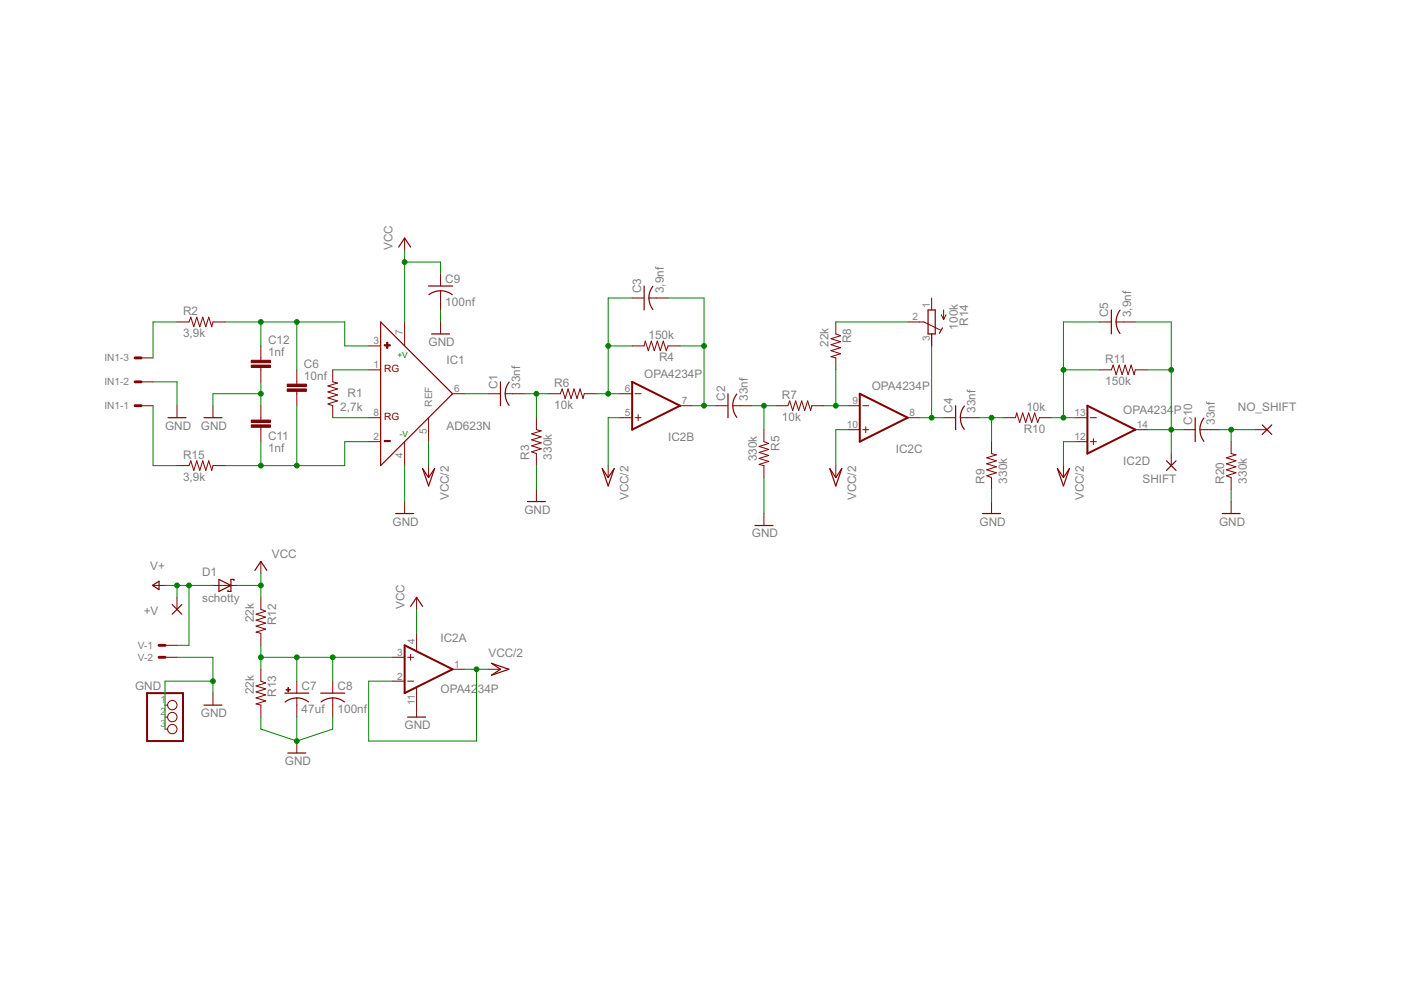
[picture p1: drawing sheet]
<svg xmlns="http://www.w3.org/2000/svg" width="297mm" height="210mm" viewBox="0 0 297 210" stroke-linecap="round" stroke-linejoin="round" font-family="sans-serif">
<g fill="none" stroke="#800000" stroke-width=".25">
<path d="M84.5 52.4l1.3-1.9 1.3 1.9M80.7 68.3l15.2 15.2-15.2 15.2zM90.9 60.6h5M90.9 62.5a4 4 0 0 1 5 0M91.5 70.8h3.8M136.6 60.6v5.1M138.4 60.7a4 4 0 0 0 0 4.9M196.8 65.7h1.5v5.1h-1.5zM199.8 69.5l-.6 1.2M235.6 65.7v5.1M236.6 68.3l.3 1.5 .6 .9M237.5 65.8l-.6 .9-.3 1.6"/>
<path d="M35.6 88.6h3.8M43.2 88.6h3.9M89.6 99.4l1.3 1.9 1.2-1.9-1.2 3.6zM106.1 81v5M107.9 81a4 4 0 0 0 0 5M127.7 99.4l1.2 1.9 1.3-1.9-1.3 3.6zM154.3 83.5v5.1M156.2 83.5a4 4 0 0 0 0 5M175.9 99.4l1.3 1.9 1.3-1.9-1.3 3.6zM202.6 86v5.1M203.6 88.6l.3 1.5 .5 .9M204.5 86.1l-.6 .9-.3 1.6"/>
<path d="M224.2 99.4l1.3 1.9 1.2-1.9-1.2 3.6zM247.3 97.7l2 2M249.3 97.7l-2 2M253.4 88.6v5M255.2 88.6a4 4 0 0 0 0 5M267.6 90.1l2 2M269.6 90.1l-2 2M83.9 108.9h3.8M111.8 106.3h3.8M160.1 111.4h3.8M208.3 108.9h3.8M259.1 108.9h3.8"/>
<path d="M32.3 124.1l1.4-.9v1.8zM36.5 128.2l2 2M38.5 128.2l-2 2M46.4 122.9l2.6 1.2-2.6 1.3zM49.6 123.1v-.2h-.6v2.5h-.7v-.3M54 120.9l1.3-1.9 1.3 1.9M87.1 128.6l1.2-1.9 1.3 1.9M43.2 149.5h3.9M60.4 147h5.1M60.5 148.8a4 4 0 0 1 4.9 0M61 159.7h3.8M68 147h5.1"/>
<path d="M68.1 148.8a4 4 0 0 1 4.9 0M86.4 152h3.8M104.2 140.6l3.7 1.3-3.7 1.3 1.9-1.3z"/>
</g>
<g fill="#800000" stroke="#800000" stroke-width=".21">
<path d="M82 72.6h.2v1.3h-.2z"/>
<path d="M81.5 73.1h1.2v.2h-1.2z"/>
<path d="M81.5 93.4h1.2v.2h-1.2z"/>
<path d="M60.7 146.2h.9v.1h-.9z"/>
<path d="M61 145.8h.2v.9h-.2z"/>
<path d="M60.9 82.5h4.1v.5h-4.1z"/>
<path d="M60.9 81.4h4.1v.6h-4.1z"/>
<path d="M53.3 90.1h4v.5h-4z"/>
<path d="M53.3 89.1h4v.5h-4z"/>
<path d="M53.3 77.4h4v.5h-4z"/>
<path d="M53.3 76.4h4v.5h-4z"/>
</g>
<g fill="none" stroke="#800000" stroke-width=".21">
<path d="M85.8 50.5v2.5M93.4 58.1v2.5M29.9 75.9h2.5M37.5 68.3h2.6l.3-1.1 .7 2.1 .6-2.1 .7 2.1 .6-2.1 .6 2.1 .7-2.1 .6 2.1 .2-1h2.6M55.3 73.3v3.1M55.3 77.9v3.1M62.9 78.4v3.1M70.5 78.4v2.6l1.1 .2-2.1 .6 2.1 .7-2.1 .6 2.1 .6-2.1 .7 2.1 .6-2.1 .6 1 .4v2.6M78.2 73.3h2.5M78.2 78.4h2.5M85.8 68.3v5M93.4 61.7v4"/>
<path d="M93.4 68.3v2.5M134 73.3h2.6l.2-1 .7 2.1 .6-2.1 .6 2.1 .7-2.1 .6 2.1 .6-2.1 .7 2.1 .3-1.1h2.6M134 63.2h2.6M137.6 63.2h4M177.2 68.3v2.5l1 .4-2 .6 2 .7-2 .6 2 .6-2 .7 2 .6-2 .6 1 .3v2.5M192.4 68.3h3.5l3.5 1.7M197.5 63.2v2.5M197.5 70.8v2.5M199.6 66.7l.5 1.1M200.1 65.7v2.1M200.6 66.7l-.5 1.1M233.1 78.4h2.5l.4-1 .6 2 .7-2 .6 2 .6-2 .7 2 .6-2 .7 2 .2-1h2.5"/>
<path d="M233.1 68.3h2.5M236.6 68.3h4.1M29.9 86h2.5M29.9 81h2.5M37.5 86v2.6M37.5 98.7h2.6l.3-1 .7 2 .6-2 .7 2 .6-2 .6 2 .7-2 .6 2 .2-1h2.6M45.1 86v2.6M55.3 86v3.1M55.3 90.6v3M62.9 83v3M78.2 93.6h2.5M78.2 88.6h2.5"/>
<path d="M85.8 93.6v5.1M90.9 88.6v5M90.9 98.7v2.6M95.9 83.5h2.6M103.6 83.5h2.5M107.1 83.5h4.1M113.7 88.6v2.5l1 .3-2 .6 2 .6-2 .7 2 .6-2 .6 2 .7-2 .6 1 .4v2.5M116.3 83.5h2.5l.4-1 .6 2 .6-2 .7 2 .6-2 .6 2 .7-2 .6 2 .3-1h2.5M128.9 98.7v2.6M131.5 83.5h2.5M131.5 88.6h2.5M134.7 83.5h1.2"/>
<path d="M134.7 88.6h1.2M135.3 87.9v1.3M144.2 86h2.5M151.8 86h2.5M155.4 86h4M162 91.1v2.5l1 .4-2 .7 2 .6-2 .6 2 .7-2 .6 2 .6-2 .7 1 .2v2.6M164.5 86h2.5l.4-1 .7 2 .6-2 .6 2 .7-2 .6 2 .6-2 .7 2 .2-1h2.6M177.2 98.7v2.6M179.7 86h2.6M179.7 91.1h2.6M182.9 86h1.3M182.9 91.1h1.3"/>
<path d="M183.6 90.5v1.2M192.4 88.6h2.6M200.1 88.6h2.5M203.6 88.6h4.1M210.2 93.6v2.6l1 .2-2 .7 2 .6-2 .6 2 .7-2 .6 2 .6-2 .7 1 .4v2.5M212.8 88.6h2.5l.3-1.1 .6 2.1 .6-2.1 .7 2.1 .6-2.1 .6 2.1 .7-2.1 .6 2.1 .4-1h2.5M225.5 98.7v2.6M228 93.6h2.5M228 88.6h2.5M231.2 93.6h1.3M231.2 88.6h1.3M231.8 93v1.3"/>
<path d="M240.7 91.1h2.5M248.3 96.2v2.5M250.9 91.1h2.5M254.4 91.1h4.1M261 93.6v2.6l1 .2-2 .7 2 .6-2 .6 2 .7-2 .6 2 .6-2 .7 1 .4v2.5M266.1 91.1h2.5M55.3 119v2.6M85.8 106.3v2.6M113.7 103.8v2.5M162 108.9v2.5M210.2 106.3v2.6M261 106.3v2.6"/>
<path d="M32.4 124.1h2.6M35 139.4h2.5M35 136.8h2.5M37.5 126.7v2.5M45.1 124.1h5.1M55.3 126.7v2.5l1 .4-2 .6 2 .7-2 .6 2 .6-2 .7 2 .6-2 .6 1 .3v2.5M83.2 139.4h2.6M86.4 139.4h1.3M87.1 138.7v1.3M88.3 126.7v2.5M88.3 134.3v3.7M35 149.5h.5"/>
<path d="M35 152h.5M35 154.6h.5M45.1 147v2.5M55.3 141.9v2.5l1 .4-2 .6 2 .7-2 .6 2 .6-2 .7 2 .6-2 .6 1 .3v2.5M62.9 144.4v2.6M62.9 148v4M62.9 157.1v2.6M70.5 144.4v2.6M70.5 148v4M83.2 144.4h2.6M86.4 144.4h1.3M88.3 145.8v6.2"/>
<path d="M95.9 141.9h2.6M103.6 141.9h2.5"/>
<circle cx="36.5" cy="149.5" r=".99"/>
<circle cx="36.5" cy="152" r=".99"/>
<circle cx="36.5" cy="154.6" r=".99"/>
</g>
<path d="M134 81l10.2 5-10.2 5.1zM182.3 83.5l10.1 5.1-10.1 5zM230.5 86l10.2 5.1-10.2 5.1zM85.8 136.8l10.1 5.1-10.1 5.1zM31.2 147h7.6v10.1h-7.6z" fill="none" stroke="#800000" stroke-width=".42"/>
<path d="M28.6 75.9h1.3M28.6 86h1.3M28.6 81h1.3M33.7 136.8h1.3M33.7 139.4h1.3" fill="none" stroke="#800000" stroke-width=".61"/>
<g fill="none" stroke="#008000" stroke-width=".21">
<path d="M85.8 53v15.3M85.8 55.6h7.6v2.5M37.5 68.3h-5.1v7.6M47.7 68.3h25.4v5h5.1M55.3 68.3v5M62.9 68.3v10.1M70.5 78.4h7.7M93.4 65.7v2.6M128.9 73.3h5.1M134 63.2h-5.1v20.3M141.6 63.2h7.7v22.8M144.2 73.3h5.1"/>
<path d="M177.2 78.4v7.6M177.2 68.3h15.2M197.5 73.3v15.3M225.5 78.4h7.6M233.1 68.3h-7.6v20.3M240.7 68.3h7.6v27.9M243.2 78.4h5.1M32.4 86v12.7h5.1M32.4 81h5.1v5M55.3 83.5h-10.2v2.5M55.3 81v5M55.3 93.6v5.1"/>
<path d="M62.9 86v12.7M70.5 88.6h7.7M78.2 93.6h-5.1v5.1h-25.4M85.8 98.7v7.6M90.9 93.6v5.1M98.5 83.5h5.1M111.2 83.5h5.1M113.7 83.5v5.1M113.7 98.7v5.1M126.4 83.5h5.1M131.5 88.6h-2.6v10.1M146.7 86h5.1"/>
<path d="M159.4 86h5.1M162 86v5.1M174.7 86h5M179.7 91.1h-2.5v7.6M195 88.6h5.1M207.7 88.6h5.1M210.2 88.6v5M222.9 88.6h5.1M228 93.6h-2.5v5.1M243.2 91.1h7.7M258.5 91.1h7.6M261 91.1v2.5"/>
<path d="M162 101.3v7.6M210.2 103.8v2.5M261 103.8v2.5M35 124.1h10.1M37.5 139.4h7.6v7.6M37.5 124.1v2.6M40.1 124.1v12.7h-2.6M50.2 124.1h5.1M55.3 121.6v5.1M55.3 136.8v5.1M55.3 139.4h27.9M62.9 139.4v5"/>
<path d="M70.5 139.4v5M88.3 129.2v5.1M45.1 144.4h-10.1v10.2M55.3 152v2.6l7.6 2.5M62.9 152v5.1M70.5 152v2.6l-7.6 2.5M98.5 141.9h5.1M101 141.9v15.2h-22.8v-12.7h5"/>
</g>
<g fill="#008000" stroke="#008000" stroke-width=".21">
<circle cx="113.7" cy="83.5" r=".51"/>
<circle cx="128.9" cy="83.5" r=".51"/>
<circle cx="128.9" cy="73.3" r=".51"/>
<circle cx="149.3" cy="73.3" r=".51"/>
<circle cx="149.3" cy="86" r=".51"/>
<circle cx="162" cy="86" r=".51"/>
<circle cx="177.2" cy="86" r=".51"/>
<circle cx="197.5" cy="88.6" r=".51"/>
<circle cx="210.2" cy="88.6" r=".51"/>
<circle cx="225.5" cy="88.6" r=".51"/>
<circle cx="225.5" cy="78.4" r=".51"/>
<circle cx="248.3" cy="78.4" r=".51"/>
<circle cx="248.3" cy="91.1" r=".51"/>
<circle cx="55.3" cy="68.3" r=".51"/>
<circle cx="62.9" cy="68.3" r=".51"/>
<circle cx="55.3" cy="98.7" r=".51"/>
<circle cx="62.9" cy="98.7" r=".51"/>
<circle cx="62.9" cy="157.1" r=".51"/>
<circle cx="45.1" cy="144.4" r=".51"/>
<circle cx="55.3" cy="83.5" r=".51"/>
<circle cx="85.8" cy="55.6" r=".51"/>
<circle cx="55.3" cy="124.1" r=".51"/>
<circle cx="101" cy="141.9" r=".51"/>
<circle cx="55.3" cy="139.4" r=".51"/>
<circle cx="62.9" cy="139.4" r=".51"/>
<circle cx="70.5" cy="139.4" r=".51"/>
<circle cx="37.5" cy="124.1" r=".51"/>
<circle cx="40.1" cy="124.1" r=".51"/>
<circle cx="261" cy="91.1" r=".51"/>
</g>
<g font-size="2.8" fill="#808080">
<text x="83.2" y="53" transform="rotate(-90 83.2 53)">VCC</text>
<text x="94.4" y="64.8">100nf</text>
<text x="94.4" y="60">C9</text>
<text x="135.9" y="62.2" transform="rotate(-90 135.9 62.2)">C3</text>
<text x="140.8" y="62.2" transform="rotate(-90 140.8 62.2)">3,9nf</text>
<text x="38.8" y="71.6">3,9k</text>
<text x="38.8" y="66.8">R2</text>
<text x="137.5" y="71.8">150k</text>
<text x="203.1" y="69.9" transform="rotate(-90 203.1 69.9)">100k</text>
<text x="205.3" y="69" transform="rotate(-90 205.3 69)">R14</text>
<text x="235" y="67.2" transform="rotate(-90 235 67.2)">C5</text>
<text x="239.8" y="67.2" transform="rotate(-90 239.8 67.2)">3,9nf</text>
<text x="56.8" y="75.5">1nf</text>
<text x="56.8" y="73">C12</text>
<text x="90.9" y="73.3">GND</text>
<text x="94.7" y="77.1">IC1</text>
<text x="139.7" y="76.6">R4</text>
<text x="175.7" y="73.6" transform="rotate(-90 175.7 73.6)">22k</text>
<text x="180.5" y="72.7" transform="rotate(-90 180.5 72.7)">R8</text>
<text x="234.4" y="76.9">R11</text>
<text x="64.5" y="80.6">10nf</text>
<text x="64.5" y="78">C6</text>
<text x="105.5" y="82.5" transform="rotate(-90 105.5 82.5)">C1</text>
<text x="110.3" y="82.5" transform="rotate(-90 110.3 82.5)">33nf</text>
<text x="117.5" y="82">R6</text>
<text x="136.6" y="80.2">OPA4234P</text>
<text x="184.8" y="82.7">OPA4234P</text>
<text x="234.4" y="81.7">150k</text>
<text x="72.2" y="87">2,7k</text>
<text x="73.7" y="84.2">R1</text>
<text x="117.5" y="86.8">10k</text>
<text x="153.7" y="85" transform="rotate(-90 153.7 85)">C2</text>
<text x="158.5" y="85" transform="rotate(-90 158.5 85)">33nf</text>
<text x="165.8" y="89.3">10k</text>
<text x="165.8" y="84.5">R7</text>
<text x="202" y="87.6" transform="rotate(-90 202 87.6)">C4</text>
<text x="206.8" y="87.6" transform="rotate(-90 206.8 87.6)">33nf</text>
<text x="217.6" y="87">10k</text>
<text x="238.2" y="87.8">OPA4234</text>
<text x="248.8" y="87.8">P</text>
<text x="262.5" y="87.1">NO_SHIFT</text>
<text x="35" y="91.1">GND</text>
<text x="42.6" y="91.1">GND</text>
<text x="56.8" y="95.8">1nf</text>
<text x="56.8" y="93.3">C11</text>
<text x="94.7" y="91.1">AD623N</text>
<text x="141.7" y="93.5">IC2B</text>
<text x="165.2" y="95.6" transform="rotate(-90 165.2 95.6)">R5</text>
<text x="217.1" y="91.8">R10</text>
<text x="252.8" y="90.1" transform="rotate(-90 252.8 90.1)">C10</text>
<text x="257.6" y="90.1" transform="rotate(-90 257.6 90.1)">33nf</text>
<text x="38.8" y="97.2">R15</text>
<text x="112.2" y="97.5" transform="rotate(-90 112.2 97.5)">R3</text>
<text x="117" y="97.5" transform="rotate(-90 117 97.5)">330k</text>
<text x="160.4" y="97.8" transform="rotate(-90 160.4 97.8)">330k</text>
<text x="189.9" y="96.1">IC2C</text>
<text x="238.2" y="98.6">IC2D</text>
<text x="38.8" y="102">3,9k</text>
<text x="95.2" y="106.1" transform="rotate(-90 95.2 106.1)">VCC/2</text>
<text x="133.3" y="106.1" transform="rotate(-90 133.3 106.1)">VCC/2</text>
<text x="181.5" y="106.1" transform="rotate(-90 181.5 106.1)">VCC/2</text>
<text x="208.7" y="102.5" transform="rotate(-90 208.7 102.5)">R9</text>
<text x="213.5" y="102.5" transform="rotate(-90 213.5 102.5)">330k</text>
<text x="229.8" y="106.1" transform="rotate(-90 229.8 106.1)">VCC/2</text>
<text x="242.2" y="102.4">SHIFT</text>
<text x="259.5" y="102.5" transform="rotate(-90 259.5 102.5)">R20</text>
<text x="264.3" y="102.5" transform="rotate(-90 264.3 102.5)">330k</text>
<text x="83.2" y="111.4">GND</text>
<text x="111.2" y="108.9">GND</text>
<text x="159.4" y="114">GND</text>
<text x="207.7" y="111.4">GND</text>
<text x="258.5" y="111.4">GND</text>
<text x="57.7" y="118.3">VCC</text>
<text x="31.9" y="120.8">V+</text>
<text x="42.9" y="122.2">D1</text>
<text x="30.5" y="130.3">+V</text>
<text x="42.9" y="127.5">schotty</text>
<text x="53.8" y="132" transform="rotate(-90 53.8 132)">22k</text>
<text x="85.8" y="129.2" transform="rotate(-90 85.8 129.2)">VCC</text>
<text x="58.6" y="132.5" transform="rotate(-90 58.6 132.5)">R12</text>
<text x="93.4" y="136.2">IC2A</text>
<text x="103.6" y="139.4">VCC/2</text>
<text x="28.6" y="146.3">GND</text>
<text x="53.8" y="147.2" transform="rotate(-90 53.8 147.2)">22k</text>
<text x="58.6" y="147.8" transform="rotate(-90 58.6 147.8)">R13</text>
<text x="63.9" y="146.3">C7</text>
<text x="71.6" y="146.3">C8</text>
<text x="93.4" y="147">OPA42</text>
<text x="101.3" y="147">34P</text>
<text x="42.6" y="152">GND</text>
<text x="63.9" y="151.2">47uf</text>
<text x="71.6" y="151.2">100nf</text>
<text x="85.8" y="154.6">GND</text>
<text x="60.4" y="162.2">GND</text>
</g>
<g font-size="2.4" fill="#808080">
<text x="197.2" y="65.4" transform="rotate(-90 197.2 65.4)">1</text>
<text x="85.4" y="71" transform="rotate(-90 85.4 71)">7</text>
<text x="193.4" y="67.9">2</text>
<text x="22.1" y="76.6">IN1-3</text>
<text x="79.2" y="73">3</text>
<text x="197.2" y="72.3" transform="rotate(-90 197.2 72.3)">3</text>
<text x="22.1" y="81.7">IN1-2</text>
<text x="79.2" y="78.1">1</text>
<text x="96.3" y="83.1">6</text>
<text x="132.5" y="83.1">6</text>
<text x="22.1" y="86.8">IN1-1</text>
<text x="79.2" y="88.2">8</text>
<text x="91.6" y="86.2" transform="rotate(-90 91.6 86.2)">REF</text>
<text x="132.5" y="88.2">5</text>
<text x="144.5" y="85.7">7</text>
<text x="180.7" y="85.7">9</text>
<text x="192.8" y="88.2">8</text>
<text x="227.8" y="88.2">13</text>
<text x="79.2" y="93.3">2</text>
<text x="90.5" y="92.1" transform="rotate(-90 90.5 92.1)">5</text>
<text x="179.6" y="90.8">10</text>
<text x="227.8" y="93.3">12</text>
<text x="241.1" y="90.8">14</text>
<text x="85.4" y="97.2" transform="rotate(-90 85.4 97.2)">4</text>
<text x="29.3" y="137.6">V-1</text>
<text x="88" y="136.5" transform="rotate(-90 88 136.5)">4</text>
<text x="29.3" y="140.1">V-2</text>
<text x="84.2" y="139">3</text>
<text x="96.3" y="141.5">1</text>
<text x="34" y="149.2">1</text>
<text x="84.2" y="144.1">2</text>
<text x="88" y="149.5" transform="rotate(-90 88 149.5)">11</text>
<text x="34" y="151.7">2</text>
<text x="34" y="154.2">3</text>
</g>
<g font-size="2.4" fill="#800000">
<text x="81.5" y="78.9">RG</text>
<text x="81.5" y="89.1">RG</text>
</g>
<g font-size="2" fill="#008000">
<text x="84.3" y="75.9">+V</text>
<text x="84.8" y="92.6">-V</text>
</g>
</svg>
